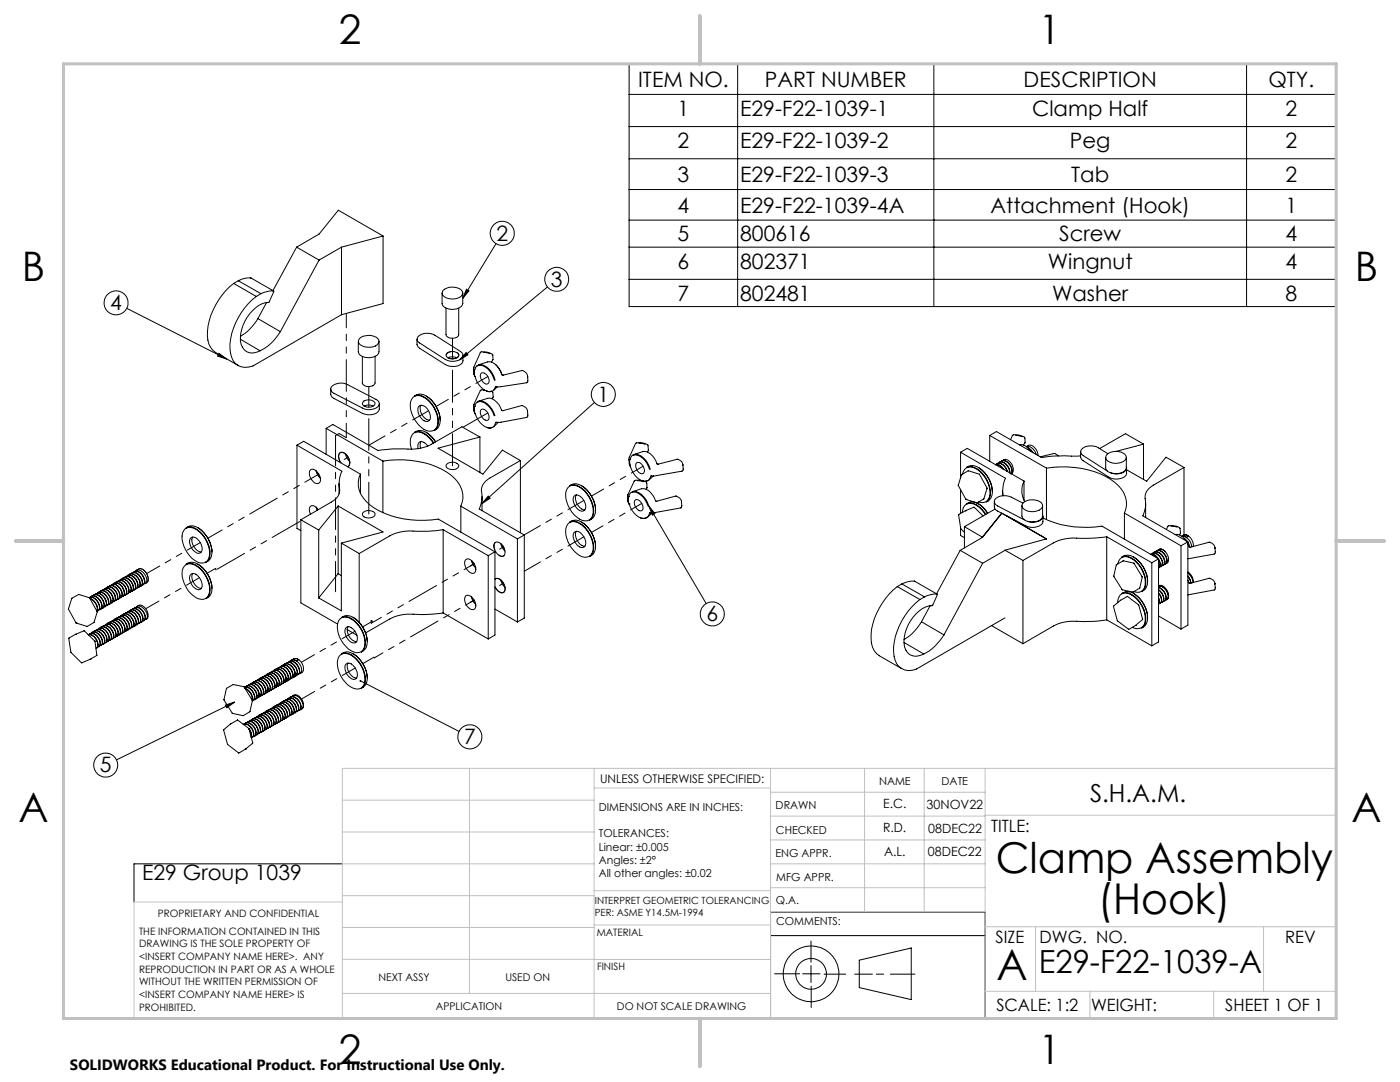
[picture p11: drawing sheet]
<svg xmlns="http://www.w3.org/2000/svg" width="279mm" height="216mm" viewBox="0 0 279 216" stroke-linecap="round" stroke-linejoin="round" font-family="sans-serif">
<g fill="none" stroke="#000" stroke-width=".2">
<path d="M125.6 12.7h141.1v48.5h-141.1zM125.6 18.8h141.1M147.2 12.7v48.5M186.4 12.7v48.5M248.8 12.7v48.5M125.6 25.3h141.1M125.6 31.7h141.1M125.6 37.8h141.1M46.6 56.6a13.9 13.9 0 0 0-5.2 10.4 3.9 3.9 0 0 0 1.6 3.3l4.5 2.6M46.6 56.6l4.6 2.6M47.6 56l4.5 2.6M47.6 56l-1 .6"/>
<path d="M50 55.5a5 5 0 0 0-2.4 .5M50 55.5h.1M50.1 55.5l4.5 2.6M51.2 59.2a13.6 13.6 0 0 0-5.3 10.4 3.4 3.4 0 0 0 3 3.7l1.6-.3 17.7-10.2M52.1 58.6l1.2-.4a1.24 1.24 0 0 1 1.3-.1l-.9 2.2a4.9 4.9 0 0 0-3.9 2.3 7.5 7.5 0 0 0-1.7 6.1 2.39 2.39 0 0 0 3.8 1.3M52.1 58.6l-.9 .6M59.2 49.3l4.5 2.6M59.2 49.3l-4.7 8.7M63.7 51.9l-7.7 14.3M68.2 49.3l-4.5 2.6M68.2 49.3v13.5M76.4 47.1l-8.9-5.2-3.8 4.8-4.5 2.6"/>
<path d="M76.4 47.1l-8.2 2.2M76.4 47.1v13.5l-8.2 2.2M88.2 58.5v2a1.64 1.64 0 0 0 1.9 1.2 2 2 0 0 0 2.3-1.2v-2M88.4 58a2.83 2.83 0 0 1 3.9 .2 1.12 1.12 0 0 1-1.1 1.3 2.55 2.55 0 0 1-3-.9zM93.1 57.7l.5 .3-1.2 1.5zM99 48.6l-6.6 10.9M109.3 57.3l-17.5 14.5M125.6 43.9h141.1M125.6 49.3h141.1M125.6 55.7h141.1M25.3 61.5l20 10.1M43.7 70.5l1.6 1.1-1.9-.6z"/>
<path d="M48 67.7l3.9 2.3M51.5 63.6l-1.9 2.3-1.6 1.2M51.5 63.6l4.5 2.6M53.2 60.4l-1.7 3.2M56 66.2a9.5 9.5 0 0 1-4.1 3.8M66 77.6v1.1l.3 .6 6 3.2a2.83 2.83 0 0 0 3.3-.5l.1-1.4M66.1 77.3a2.8 2.8 0 0 1 3.3-.5l5.6 2.9a.9 .9 0 0 1 .7 .9 .9 .9 0 0 1-.7 .9 2.97 2.97 0 0 1-2.7-.1l-5.6-2.9a.94 .94 0 0 1-.6-1.2zM71.5 68.1v2.1a2.21 2.21 0 0 0 2.9 1.1 1.31 1.31 0 0 0 1.2-1.1v-2.1M71.7 67.6a2.79 2.79 0 0 1 3.9 .2 1.42 1.42 0 0 1-1.7 1.5 2.13 2.13 0 0 1-2.4-1.1zM72.3 71.1v5.3a1.46 1.46 0 0 0 2.6 0v-5.3M82.3 79.4a1.99 1.99 0 0 1 2.9 .3 5.7 5.7 0 0 1 2 5.5 1.85 1.85 0 0 1-3.1 .1 5.5 5.5 0 0 1-2-5.5zM82.7 79a2.2 2.2 0 0 1 2.9 .4 5.6 5.6 0 0 1 2 5.6l-.2 .4-.7 .5a2.66 2.66 0 0 0 .6-3.2 5.3 5.3 0 0 0-3.7-3.9z"/>
<path d="M83.2 67.7v1l.2 .5 5.5 3.5a2.56 2.56 0 0 0 3.5-.6v-1.2M83.4 67.2a2.81 2.81 0 0 1 3.4-.3l5.1 3.2a.94 .94 0 0 1 .5 1.1 .94 .94 0 0 1-.9 .7 3.1 3.1 0 0 1-2.6-.2l-5.2-3.3a.8 .8 0 0 1-.3-1.2zM85.1 79a6 6 0 0 1 2.7 4.9M89 61.5v5.3a1.48 1.48 0 0 0 2.5 0v-5.3M89.2 70.5a1.68 1.68 0 0 1 2.3 .2 1.18 1.18 0 0 1-1.6 .9 .83 .83 0 0 1-.9-.8zM89.4 71.4a2.1 2.1 0 0 1 1.8 0M93 70.3l.4 .5-1.6 1zM94.5 73.6l.2 1.2M94.7 74.8v-1a1.32 1.32 0 0 1 2.3-.7 4.5 4.5 0 0 1 1.8 2.7M94.7 74.8l.1 .3M94.7 74v.8M94.7 74.8h.1"/>
<path d="M94.8 75.1h.1M94.8 75.1a4.1 4.1 0 0 0 2.7 3l.6-.1M95.1 73.2a1.64 1.64 0 0 1 2.3 .4 5 5 0 0 1 1.3 2.3M95.5 72.8l1.8-.6a2.32 2.32 0 0 1 2.3 1.4l.6 1.2M96 74.6a1.02 1.02 0 0 1 1.5 .8 .78 .78 0 0 1-.5 1.3 1.77 1.77 0 0 1-1-2.1zM96.5 77.9h.3M96.5 70.3l1.3 .3M96.6 77.8l-.8 .1-1.2 2.8-.1 .4 .2 1.1M98.1 78.1l.3 .2v1l-.2 .3M98.1 72.2l.3-.4-.1-1a2.86 2.86 0 0 0-2.3-.6l-1.4 3 .1 1.6M98.8 72.7h.1a4.3 4.3 0 0 1 1.3 2M98.8 77.2a1.19 1.19 0 0 1-1.7 .8"/>
<path d="M99.3 77.2l-.8 .7M100.2 74.7l.2 .2M100.2 74.7h.1M100.4 74.9l3.8-1a1.42 1.42 0 0 1 1.1 1.2M105.3 76.2l-.2 .2-5.1 .8h-1M105.3 75.1v.2M105.3 75.1v1M59.3 88.8l8.9 5.2a7.9 7.9 0 0 0-.4 4.2l-.3 .8-1 .9-6.5 3.8M59.3 88.8l1.3-.7 11.3 6.5M59.3 88.8v16.6l.7 .5M61.9 93.8a1.38 1.38 0 0 1 1.8 1 1.2 1.2 0 0 1-.2 1.7 1.97 1.97 0 0 1-1.8-2.1zM63.1 93.9l.2 .6 .6 .9"/>
<path d="M65.1 85.5l1.3-.8 9 5.2a38.5 38.5 0 0 1 7.3-.3l1.8-.3 1.1-.4 6.6-3.7 3.6 2M65.1 85.5l11.3 6.5M65.1 85.5v5.2M67.7 96.5v2M68 92.4a1.36 1.36 0 0 1 0-2.1 1.95 1.95 0 0 1 1.6 2.7l-.2 .1M68.9 90.6l.5 1 .4 .4M71.9 94.6a5 5 0 0 0 1.9 6.2 18 18 0 0 0 13.7 2.8l11.3 6.5M71.9 94.6v3.8M72.6 80a1.59 1.59 0 0 1 2.3 .5 1.47 1.47 0 0 1-2.6 0zM72.7 81a1.96 1.96 0 0 1 1.8 0M76.4 92a19.5 19.5 0 0 1 12.7 2.2 5.6 5.6 0 0 1 3.2 6l-.3 .8M76.4 92v10.3"/>
<path d="M83.5 81.1a1.01 1.01 0 0 1 1.7 .4 2 2 0 0 1 .4 2.5 1.51 1.51 0 0 1-2-1.2 1.98 1.98 0 0 1-.1-1.7zM84 80.9a2.34 2.34 0 0 0 1.7 3M84 88.1l-.1 .6 .1 .7M85.1 86.3a2.07 2.07 0 0 0-2.4 0 2.66 2.66 0 0 1 3.1 1l.8 1.1M85.1 86.3a5.4 5.4 0 0 1 1.8 1.9l-.8-1.1zM85.4 89l-.1-.1a1.42 1.42 0 0 0-1.7-.6l-.2 .6v.6M86.5 88.4a4 4 0 0 0-3.4-2.2 2.02 2.02 0 0 0-1.2 2.6l.2 .8M89.3 92.5a1.63 1.63 0 0 1 2.3 .4 1.46 1.46 0 0 1-2.6 .1zM94.5 81.1l.2 1.1M94.7 81.2a1.39 1.39 0 0 1 2.1-.9 4.9 4.9 0 0 1 2 2.6M94.7 81.4v.8M94.7 82.2l.1 .3"/>
<path d="M94.7 81.2v1M94.8 82.5a4 4 0 0 0 2.8 2.9l.6-.2M94.8 82.5h.1M94.9 81l-.1 .1M95.3 80.3a2.05 2.05 0 0 1 2.4 .9l.9 1.8M95.5 80l1.8-.5a2.92 2.92 0 0 1 2.8 2.3l.3 .2 3.7-1.1a1.32 1.32 0 0 1 1.2 1.1M95.8 87.2l-8.4 2.2 9 5.2 3.9-4.8 3.6 2.1M95.8 87.2v7.1M96.1 81.7a1.46 1.46 0 0 1 1.3 2.2 1.46 1.46 0 0 1-1.3-2.2zM96.2 99.1v2.8M97.4 99l.4 .4-1.6 1.1zM98.9 84.3a1.17 1.17 0 0 1-1.8 1"/>
<path d="M99 84.3h.1M99 84.2v.1M99.4 84.3l-.9 .9M103.9 91.9l-6.1 3.5a2.87 2.87 0 0 0-1.6 3.6v.8l-.6 1.8 9 5.2M103.9 91.9v14.4M105.3 82v.2M105.3 82v1M105.3 83.1l-.2 .2-5.1 .9-1 .1M113.3 97.3a1.99 1.99 0 0 1 2.9 .3 5.5 5.5 0 0 1 2 5.5 1.63 1.63 0 0 1-2.6 .5 5.6 5.6 0 0 1-2.5-5.9zM113.7 96.9a2.16 2.16 0 0 1 2.9 .4 5.5 5.5 0 0 1 2 5.6l-.2 .4-.7 .5a2.69 2.69 0 0 0 .6-3.2 5.3 5.3 0 0 0-3.7-3.9zM114.5 99a1.29 1.29 0 0 1 2 .8 1.79 1.79 0 0 1 .1 2 1.51 1.51 0 0 1-1.9-1.1 1.7 1.7 0 0 1-.2-1.7zM115 98.7a2.31 2.31 0 0 0 1.7 3"/>
<path d="M116.1 96.9a6.1 6.1 0 0 1 2.8 4.8M118.6 80.3l-22.4 20.2M125.2 99.1l.2 1.1M125.4 99.3v-.1a1.36 1.36 0 0 1 2.2-.8 4.9 4.9 0 0 1 1.9 2.6M125.4 99.4v.9M125.4 99.2v1.1M125.5 91.7l.2 1.1M125.6 99.1h-.1M125.6 91.9l.1 .9M125.6 92l.1 .8M125.7 92v.8M125.7 92.8h.1"/>
<path d="M125.7 92.8l.1 .2a4.3 4.3 0 0 0 2.8 3l.6-.1M125.8 91.7l-.2 .3M125.8 91.7a1.26 1.26 0 0 1 .8-1 1.26 1.26 0 0 1 1.3 .2 4.6 4.6 0 0 1 1.9 2.7M125.9 91.7h-.1M126 98.3a1.64 1.64 0 0 1 2 .5 4.9 4.9 0 0 1 1.4 2.2M126.3 98.1l1.8-.6a2.58 2.58 0 0 1 2.5 1.8l.2 .6 .3 .1 3.8-1a1.34 1.34 0 0 1 1.1 1M126.4 90.9a2.19 2.19 0 0 1 2.3 1l.9 1.8M126.5 90.7l1.8-.6a2.94 2.94 0 0 1 2.8 2.4l.2 .1 3.9-1a1.54 1.54 0 0 1 1.1 1.1M126.8 99.7a1.44 1.44 0 0 1 1.3 2.2 1.44 1.44 0 0 1-1.5-1.7zM126.9 92.5a.62 .62 0 0 1 1.1 0 1.37 1.37 0 0 1 .3 2 1.5 1.5 0 0 1-1.4-2zM127.2 95.9l1.2 .2M127.5 88.4l1.2 .3"/>
<path d="M128.4 96l-1.3-.2-.5 .2-1.4 3 .2 1.2M128.9 96.2l.3 1.1-.3 .3M129.2 90.2l.2-.3-.1-1.1a2.92 2.92 0 0 0-2.3-.4l-1.4 2.9v.6M129.9 95a1.18 1.18 0 0 1-1.8 .9M130 94.9h.1M130.4 95l-.9 .8M136.3 92.7v.2M136.3 92.7v1.1M136.3 93.8l-.2 .2-5.4 1-.7-.1M191.7 90.2l9 5.2a6 6 0 0 0-.5 3.5M191.7 90.2l1.3-.7 11.4 6.5M191.7 90.2v5.2"/>
<path d="M191.7 97.7v4.8M191.9 94.8l1.3-.9 2.3 .7 1.5 2.8-.6 2.2-1.4 .7-2.2-.7-1.6-2.7zM192.1 94.6a1.59 1.59 0 0 1 2.4-1.2 5.7 5.7 0 0 1 3 5.7 1.51 1.51 0 0 1-2.2 1.1M192.8 99.6h.1M192.9 93.3a2 2 0 0 1 2.5 .1 5.8 5.8 0 0 1 2.5 5.5 1.83 1.83 0 0 1-1 1.3 2.58 2.58 0 0 0 .6-3 5.5 5.5 0 0 0-3.5-4.1zM195.3 93.3a6 6 0 0 1 2.7 4.8M197.5 86.9l1.4-.8 9 5.2a38.5 38.5 0 0 1 7.2-.3l.6-.1M197.5 86.9l11.3 6.5M197.5 86.9v5.2M198.6 92.7a1.54 1.54 0 0 1 1.7 1M198.7 92.7a1.31 1.31 0 0 1 1.5 .9M198.8 92.7l.1-.2a1.81 1.81 0 0 1 2.1 1.6"/>
<path d="M199 92.5a1.79 1.79 0 0 1 2 1.6M199 92.5h.1M199.2 92.4l.2-.1a1.64 1.64 0 0 1 2 1.3l.1 .7M199.4 92.3a1.58 1.58 0 0 1 2 1.3l.1 .8M199.9 92a1.87 1.87 0 0 1 2.1 1.8v.5l-.3 .3M200.1 97.9v1M200.2 91.8a1.35 1.35 0 0 1 1.8 1.1 1.51 1.51 0 0 1 0 1.5l-.2 .1a1.94 1.94 0 0 0-1.6-2.6l-.5 .2M200.3 91.7h.1M200.6 91.7l-.4 .2M201.7 87.7l.4-.9a3.1 3.1 0 0 1 2.4 .4l.1 1.1-.3 .5M202 94.4h-.1M202.7 86.9l1.2 .2"/>
<path d="M203.5 88.8h.1M203.5 88.8a2.34 2.34 0 0 1 2.3 1.3M204.4 96a4.3 4.3 0 0 0 .1 4.1M204.4 96v3.8M204.8 89.1a1.62 1.62 0 0 1 2 1.4v.2M204.9 89.1a1.25 1.25 0 0 1 1.9 .6l.4 1.2M205 89.3l.8 .8M205.1 89.4l.6 .3 .5 .6M205.3 89.5l.8 .7M208.8 93.4a18.3 18.3 0 0 1 13.7 2.8 5 5 0 0 1 1.9 6.2M208.8 93.4v10.3M211.2 91l-.8-.5-2.8 .7"/>
<path d="M215.7 90.1v1.1l.2 .5 5.4 3.5a2.96 2.96 0 0 0 3.4-.3l.1-.3v-1.2M220.7 91.3v2a1.59 1.59 0 0 0 1.8 1.2 1.93 1.93 0 0 0 2.3-1.2v-2M220.8 90.8a2.74 2.74 0 0 1 3.9 .2 1.08 1.08 0 0 1-1.1 1.3 2.47 2.47 0 0 1-2.9-.9zM221.1 90.5a4.6 4.6 0 0 0-3.4-1.5 1.61 1.61 0 0 0-2 1.3l.5 .6 4.8 3.1M224.8 93.1a1.21 1.21 0 0 1-1.4 1.4l-.6 .1-1.1-.3M228.2 88.6l-3.6-2.1-5.1 3M228.2 88.6l-5.4 1.5M228.2 88.6v7.1M236.3 93.3l-6.1 3.5a2.87 2.87 0 0 0-1.6 3.6v.8l-.5 1.7 9 5.2M236.3 93.3l-3.6-2.1-3.9 4.8-4-2.3M236.3 93.3v13.5M14.3 119.4h.1"/>
<path d="M14.3 119.4l-.6 2.1 1.5 2.8M17.9 119.3l-2.2-.7-1.4 .8M17.9 119.3h.1M17.9 119.3l1.5 2.8-.6 2.1-1.4 .8-2.2-.7M18 119.4a2.08 2.08 0 0 1 1.3 2.5 2.09 2.09 0 0 0-1.3-2.4M18.1 119.2l.1-.2a1.68 1.68 0 0 1 2 1.3l.1 1-.2 .3h-.3M18.2 119a1.58 1.58 0 0 1 2 1.3 .97 .97 0 0 1-.1 1.3h-.1M18.5 118.9l.2-.2a1.89 1.89 0 0 1 2 2.3l-.2 .3-.3 .1M18.7 118.7h.1M18.8 118.7a1.86 1.86 0 0 1 2 2.3l-.3 .4M19 118.6l.1-.1a1.91 1.91 0 0 1 2.1 2.3l-.5 .3M19.2 118.5a1.8 1.8 0 0 1 1.8 2.5v.1"/>
<path d="M19.4 118.4l.2-.2a1.67 1.67 0 0 1 2 1.4v.9l-.2 .3-.2 .1M19.6 118.2a1.58 1.58 0 0 1 2 1.3l.1 1-.3 .3M19.9 118.1l.1-.1a1.89 1.89 0 0 1 2.1 2.3l-.2 .2-.3 .1M20.1 117.9a1.86 1.86 0 0 1 2 2.4l-.3 .3M20.1 117.9h-.1M20.3 117.9l.2-.2a1.88 1.88 0 0 1 1.8 2.6l-.3 .1M20.5 117.7a1.78 1.78 0 0 1 1.7 .7 1.78 1.78 0 0 1 .2 1.9h-.1M20.8 117.6l.1-.2a1.64 1.64 0 0 1 2 1.4l.1 1-.2 .3h-.3M20.9 117.4a1.63 1.63 0 0 1 2.1 1.3v1l-.2 .4M21.2 117.3l.2-.1a1.87 1.87 0 0 1 2.1 1.9l-.1 .4-.4 .3M21.4 117.2a1.87 1.87 0 0 1 2.1 1.8v.5l-.3 .2M21.4 117.1v.1"/>
<path d="M21.7 117.1l.1-.2a1.64 1.64 0 0 1 2 1.4l.1 .9-.2 .3-.3 .1M21.8 116.9a1.78 1.78 0 0 1 1.8 .7 1.78 1.78 0 0 1 .1 1.9h-.1M22.1 116.8l.2-.1a1.36 1.36 0 0 1 1.7 .8 1.4 1.4 0 0 1 .1 1.8h-.3M22.3 116.7v-.1a1.67 1.67 0 0 1 2 1.4l.1 1-.3 .3M22.6 116.6l.1-.2a1.86 1.86 0 0 1 2.1 2.3l-.5 .4M22.8 116.4a1.87 1.87 0 0 1 2.1 1.9l-.1 .4-.2 .3M22.8 116.3l-.1 .1M23 116.3l.1-.2a1.68 1.68 0 0 1 2.1 1.4v1l-.2 .2-.3 .1M23.2 116.1a1.8 1.8 0 0 1 1.9 2.6h-.1M23.2 119.8h.1M23.5 116l.1-.1a1.9 1.9 0 0 1 2.1 2.3l-.2 .3h-.3M23.7 115.9h-.1"/>
<path d="M23.7 115.9a1.62 1.62 0 0 1 1.9 1.3l.1 1-.3 .3M23.9 115.8l.2-.2a1.86 1.86 0 0 1 2 2.3l-.5 .4M24.1 115.6a1.87 1.87 0 0 1 2.1 1.9v.4l-.3 .4M24.1 115.6h.1M24.4 115.5l.1-.1a1.67 1.67 0 0 1 2 1.3l.1 1-.2 .3h-.3M24.5 115.4a1.58 1.58 0 0 1 2 1.3l.1 1-.2 .3M24.6 119h.1M24.8 115.3l.1-.2a1.9 1.9 0 0 1 2.1 2.3l-.5 .4M25 115.1a1 1 0 0 1 1.3 .3 1.92 1.92 0 0 1 .6 2.3h-.1M25.3 115l.1-.1a1.86 1.86 0 0 1 2 2.3l-.1 .2-.3 .1M25.4 114.8a1.78 1.78 0 0 1 1.8 .7 1.78 1.78 0 0 1 .1 1.9M25.7 114.8l.2-.2a1.64 1.64 0 0 1 1.9 1.3l.1 1-.2 .3h-.3"/>
<path d="M25.9 114.6a1.63 1.63 0 0 1 2 1.3l.1 1-.3 .3M26.2 114.5l.1-.2a1.87 1.87 0 0 1 2.1 1.9v.5l-.5 .3M26.3 114.3a1 1 0 0 1 1.4 .3 2.36 2.36 0 0 1 .7 2l-.2 .3M26.6 114.2l.1-.1a1.89 1.89 0 0 1 2.1 2.3l-.2 .3h-.3M26.8 114.1a1.78 1.78 0 0 1 1.7 .7 1.78 1.78 0 0 1 .1 1.8v.1M27.1 114l.1-.2a1.64 1.64 0 0 1 2 1.3l.1 .6-.1 .4-.1 .3-.3 .1M27.2 113.8h.1a1.25 1.25 0 0 1 1.9 .6 1.31 1.31 0 0 1-.2 2M27.2 117.4h.1M36.8 113a1.99 1.99 0 0 1 2.8 .2 5.5 5.5 0 0 1 2 5.5 1.63 1.63 0 0 1-2.5 .5 5.6 5.6 0 0 1-2.6-5.9zM36.9 105.6a2.29 2.29 0 0 1 2.9 .6 5.6 5.6 0 0 1 1.9 5 1.63 1.63 0 0 1-1.2 1.2 1.63 1.63 0 0 1-1.6-.6 6 6 0 0 1-2.5-5.4zM37.1 112.6a2.16 2.16 0 0 1 2.9 .4 5.5 5.5 0 0 1 2.1 5.5l-.3 .5-.7 .5a2.69 2.69 0 0 0 .6-3.2 5.3 5.3 0 0 0-3.6-3.9zM37.1 105.3a1.93 1.93 0 0 1 2.6 .1 5.9 5.9 0 0 1 2.5 5.6 1.66 1.66 0 0 1-1.1 1.2 2.42 2.42 0 0 0 .7-2.9 5.7 5.7 0 0 0-3.6-4.1l-.5-.1z"/>
<path d="M38.1 114.6a1.51 1.51 0 0 1 2 1.1 1.47 1.47 0 0 1-.2 1.9 2.03 2.03 0 0 1-2-1.9l-.1-.5zM38.1 107.3a1.51 1.51 0 0 1 2 1.1 1.47 1.47 0 0 1-.2 1.9 2.03 2.03 0 0 1-2-1.9l-.1-.5zM38.5 114.4a2.36 2.36 0 0 0 1.7 3M38.5 107.2a2.34 2.34 0 0 0 1.7 2.9M39.5 105.3a6.2 6.2 0 0 1 2.8 4.8M39.5 112.6a6.1 6.1 0 0 1 2.8 4.8M60 103.7l3.6 2.1M60 103.7v16.6l7.4 4.2M63.1 101.2l.2 .6M63.5 101.7a1.22 1.22 0 0 0-1.6-.7 1.49 1.49 0 0 0 0 1.6M63.6 105.8v13.5M67.5 101l8.9 5.2-8.3 2.2"/>
<path d="M67.5 101l-3.9 4.8M67.5 114.5l.6 .4M67.5 101v13.5M67.5 114.5l-3.9 4.8M68.1 108.4l3.6 2.1M68.1 108.4v13.5l-4.5-2.6M71.7 110.5v13.7M72.5 102.2a1.66 1.66 0 0 1 2.4 .4 1.4 1.4 0 0 1-2.2 .6l-.4-.5zM88.4 105.7a38.5 38.5 0 0 1-7.2 .3l-1.9 .3-1 .4-6.6 3.8M88.4 105.7l9 5.2M88.4 105.7v16.6M92 101l11.3 6.5"/>
<path d="M92 101v5.2M92.9 111.7a1.35 1.35 0 0 1 1.9 1 1.26 1.26 0 0 1-.3 1.7 1.98 1.98 0 0 1-1.6-2.7zM92.9 118.9a1.4 1.4 0 0 1 1.9 1.1 1.2 1.2 0 0 1-.3 1.6 1.95 1.95 0 0 1-1.6-2.7zM94.1 111.8l.2 .6 .6 .9M94.1 119.1l.4 1 .4 .4M97.4 110.9v16.6M98.8 115.6a1.36 1.36 0 0 1 1.8 1 1.2 1.2 0 0 1-.3 1.7 1.67 1.67 0 0 1-1.5-1.2M98.8 108.3a1.36 1.36 0 0 1 1.8 1.1 1.2 1.2 0 0 1-.3 1.6 1.98 1.98 0 0 1-1.5-2.7zM98.8 110.1l-1.4 .8M98.8 110.1v16.6l-1.4 .8M99.9 108.5l.5 1 .4 .4M99.9 115.7l.5 1 .4 .5"/>
<path d="M103.3 107.5v16.6M104.6 106.8l-1.3 .7M104.6 106.8v16.5l-1.3 .8M113.3 104.5a1.99 1.99 0 0 1 2.9 .3 5.6 5.6 0 0 1 2 5.5 1.68 1.68 0 0 1-2.6 .5 5.6 5.6 0 0 1-2.5-5.8zM113.7 104.2a2.2 2.2 0 0 1 2.9 .3 5.6 5.6 0 0 1 2 5.6l-.2 .5-.7 .5a2.73 2.73 0 0 0 .6-3.2 5.3 5.3 0 0 0-3.7-3.9zM114.5 106.3a.98 .98 0 0 1 1.7 .3 1.96 1.96 0 0 1 .4 2.5 1.51 1.51 0 0 1-1.9-1.1 1.7 1.7 0 0 1-.2-1.7zM115 106a2.34 2.34 0 0 0 1.7 3M116.1 104.2a6.1 6.1 0 0 1 2.8 4.8M125.4 100.3l.2 .3M125.4 100.2v.1M125.6 100.6a3.9 3.9 0 0 0 2.7 2.8l.6-.1M125.6 100.6h.1"/>
<path d="M129.5 101l1.2 1.5-.5 .3zM129.5 101l11.4 19.4M129.6 102.4a1.17 1.17 0 0 1-1.8 .9M129.7 102.3h.1M130.2 102.3l-1 .9M136 100v.2M136 100v1.1M136 101.1l-.1 .3-5.4 .9h-.8M179.1 117.1a13.7 13.7 0 0 0-5.3 10.4 3.9 3.9 0 0 0 1.7 3.3l4.5 2.6M179.1 117.1l4.5 2.5M180 116.5a4.2 4.2 0 0 1 2.6-.5l4.4 2.6M180 116.5l4.5 2.6"/>
<path d="M180 116.5l-.9 .6M183.6 119.6a13.6 13.6 0 0 0-5.3 10.5 3.4 3.4 0 0 0 3 3.7l1.6-.3 17.7-10.2M184.5 119.1l-.9 .5M186.9 118.5a4.9 4.9 0 0 0-2.4 .6M186.9 118.5h.1M187 118.5l.1 .1-1.1 2.3M191.6 109.8l4.5 2.6M191.6 109.8l-4.7 8.7M191.7 105.3v1.6l.8 .4M192.1 102.3a1.69 1.69 0 0 1 .8-1.7 1.69 1.69 0 0 1 1.9 .2 5.9 5.9 0 0 1 1.9 1.9M192.5 105.1l3.5 2.1M192.5 105.1v4.2"/>
<path d="M192.7 101.9l1.7-.7 1.8 1.7M192.7 101.9l-1.4 .8 .4 2.8 .8 .7M192.7 101.9h.1M195.3 100.5a5.1 5.1 0 0 1 1.8 1.9M196 107.2h.1M196.1 112.4l-7.7 14.3M197.1 102.4a4.1 4.1 0 0 0-3.4-2.2l-.8 .3a2.63 2.63 0 0 1 3 1.1l.8 1M198.4 100.1v1l.3 .6 6.1 3.3a2.89 2.89 0 0 0 3.3-.6v-1.4M198.5 101.6l-6 3.5M199.9 102.4l-3.9 4.8M199.9 102.4h.1M200.6 109.8l-4.5 2.6"/>
<path d="M200.6 109.8l3.6 2M200.9 102.9l8 4.6-8.3 2.3M203.9 100.9v2.1a2.18 2.18 0 0 0 3 1.1 1.39 1.39 0 0 0 1.2-1.1v-2.1M204.2 100.4a2.84 2.84 0 0 1 3.8 .2 1.46 1.46 0 0 1-1.7 1.5 2.09 2.09 0 0 1-2.3-1.1zM204.2 100.4a6 6 0 0 0-4-1.5 1.38 1.38 0 0 0-1.7 1.5l.6 .6 5.3 2.7M204.2 111.8v16.6M208.1 102.7a.88 .88 0 0 1-.7 1.2 3.4 3.4 0 0 1-2.3 .1M208.1 103.4a20.2 20.2 0 0 0 11.8 1.6l11.3 6.5M208.8 107.6l-8.8-5.2-3.9 4.8-4.5 2.6M220.9 107.1l-4.5 .3a10.6 10.6 0 0 0-6.2 .9l-6 3.5M220.9 107.1l9 5.2M220.9 107.1v16.6"/>
<path d="M222.8 112.7l1.3-.8 2.2 .5 1.7 2.7-.5 2.3-1.4 .7-2.2-.4-1.6-2.7zM223.1 112.5a1.61 1.61 0 0 1 1-1.4 1.61 1.61 0 0 1 1.7 .3 5.7 5.7 0 0 1 2.6 5.9 1.5 1.5 0 0 1-2.1 .7M223.9 111.2a2.2 2.2 0 0 1 2.9 .3 5.6 5.6 0 0 1 2 5.6l-.2 .4-.7 .5a2.62 2.62 0 0 0 .6-3.1 5.3 5.3 0 0 0-3.7-3.9zM223.9 118.4a2.2 2.2 0 0 1 2.9 .4 5.6 5.6 0 0 1 2 5.6l-.2 .4-.7 .5a2.66 2.66 0 0 0 .6-3.2 5.3 5.3 0 0 0-3.7-3.8zM224.4 102.4l11.3 6.5M224.4 102.4v5.2M226.1 118.1h.1M226.3 111.2a6 6 0 0 1 2.7 4.8M226.3 118.4a6 6 0 0 1 2.7 4.8M228.6 100.5v2.8M229.7 110.6a1.52 1.52 0 0 1 1.4 .9M229.9 112.3v16.6"/>
<path d="M229.9 110.5l.1-.1a1.73 1.73 0 0 1 2 1.6v.5l-.3 .6M230.2 110.3a1.12 1.12 0 0 1 1.6 .4 1.86 1.86 0 0 1 .5 2l-.4 .2M230.4 110.1v.1M230.4 110.2a1.73 1.73 0 0 1 2 1.6l.1 .5-.1 .3-.2 .1M230.6 110.1a1.11 1.11 0 0 1 1.7 .4 1.81 1.81 0 0 1 .5 1.9l-.4 .2M230.8 109.9h.1a1.7 1.7 0 0 1 2 1.6 .86 .86 0 0 1-.3 1M231 111.4a1.58 1.58 0 0 0-1.3-.8 1.13 1.13 0 0 1 1.7 .4 1.47 1.47 0 0 1 .2 2.1h-.1M231.1 109.8a1.03 1.03 0 0 1 1.5 .3M231.1 109.8l.1-.1a1.36 1.36 0 0 1 1.8 1.1 1.2 1.2 0 0 1-.2 1.6h-.2M231.2 111.6a1.43 1.43 0 0 1 .1 1.7h-.1a1.14 1.14 0 0 0 0-1.6M231.2 117.7a1.82 1.82 0 0 1 .8 2.5h-.3M231.2 118.4a1.68 1.68 0 0 1 .4 2l-.3 .1"/>
<path d="M231.2 119.4l.2 .5-.2 .6M231.2 117.7a2.38 2.38 0 0 1 1.1 2.1l-.3 .3M231.2 118.3a1.42 1.42 0 0 1 .4 2.1M231.2 119.3a1.06 1.06 0 0 1 0 1.2M231.2 111.5l-1.3 .8M231.2 111.5v16.6l-1.3 .8M231.3 116.9a1.43 1.43 0 0 1 1.7 1.1 1.07 1.07 0 0 1-.2 1.7h-.1M231.3 109.6l-.1 .1M231.5 116.8l-.1 .1M231.6 112.6l-.2 .2M231.8 109.6h-.4M232 112.3l-.2 .3"/>
<path d="M232.2 112.8h.1M232.4 119.9h.1a.97 .97 0 0 0 .1-1.3 1.92 1.92 0 0 0-1.4-1.3 2.19 2.19 0 0 1 1.5 2.3l-.3 .3h-.2M232.5 112l-.2 .3M232.8 105.7l.3-.7a3.3 3.3 0 0 1 2.3 .3l.2 1.1-.2 .3M232.8 112.3h.1M232.9 111.8l-.2 .2M232.9 119.6a1.88 1.88 0 0 0-1.4-2.7l-.3 .1a1.99 1.99 0 0 1 1.9 2.3l-.2 .3-.3 .1M233.7 105l1.2 .2M234.5 106.7a2.15 2.15 0 0 1 2.2 1.3M235.7 108.9v16.6M235.8 107.1a1.73 1.73 0 0 1 2 1.6v.4M236 107l.3-.2 .9 .2"/>
<path d="M236.2 106.8a.86 .86 0 0 1 1 .2M236.3 107.4l.7 .7M236.5 107.6l.4 .4M237.1 108.5l.2 .6M237.1 108.3l.2 .8M237.1 108.2l.3 1M237.1 114.4a2.42 2.42 0 0 1 1 1.9M237.1 115l.4 .8 .1 .6M237.1 114.1l.2 .2a2.46 2.46 0 0 1 .9 1.9M237.1 114.9a2.1 2.1 0 0 1 .6 1.5M237.1 115.7l.2 .6M237.1 108.1l-1.4 .8"/>
<path d="M237.1 108.1v16.6l-1.4 .8M237.2 107a2.49 2.49 0 0 1 1 2M237.2 107l-.4 .2-.4-.2-.6 .1M237.3 109v.1M237.3 116.3l.2 .1 3.8-1a1.1 1.1 0 0 1 1.2 1M237.3 116.3h.1M237.3 109.1l4.1-.9a1.4 1.4 0 0 1 1.1 1.1M242.5 109.3v.2M242.5 109.3v1M242.5 116.4l-.1 .2M242.5 116.4v1.1M242.5 110.4l-.1 .2-5.3 .9"/>
<path d="M242.5 117.5l-.1 .2-5.3 1M15.1 126.6l1.7-.7 2.1 2M15.1 126.6l-1.4 .8 .4 2.8 2.2 2.1 1.7-.7M15.1 126.6h.1M15.2 124.3h.1M17.7 126.6a.97 .97 0 0 1 1.5 .2 1.75 1.75 0 0 1 .5 2.3h-.2M17.9 126.4a1.77 1.77 0 0 1 1.7 .7 1.77 1.77 0 0 1 .2 1.9h-.1M18 131.6h.1M18.2 126.4l.1-.2a1.6 1.6 0 0 1 2 1.4l.1 1-.5 .2M18.3 126.2h.1a1.43 1.43 0 0 1 1.7 .8 1.3 1.3 0 0 1 .1 1.8M18.6 126.1a.97 .97 0 0 1 1.5 .2 1.75 1.75 0 0 1 .5 2.3h-.2M18.9 125.9a1.98 1.98 0 0 1 2 2.4l-.3 .3"/>
<path d="M18.9 125.9h-.1M18.9 128h.1M18.9 128l.4 2.8-1.3 .8M19.1 125.8a.97 .97 0 0 1 1.5 .2 1.71 1.71 0 0 1 .5 2.3h-.3M19.2 129.3h.1a1.32 1.32 0 0 0-.1-1.7 1.56 1.56 0 0 0-1.6-1 1.97 1.97 0 0 1 1.9 2.4l-.2 .3M19.3 125.7v-.1a1.93 1.93 0 0 1 2 2.4l-.2 .3M19.5 125.6l.2-.2a1.59 1.59 0 0 1 2 1.4v1l-.4 .3M19.6 121.8h.1a1.39 1.39 0 0 0-.2-1.8 1.4 1.4 0 0 0-1.7-.8 1.91 1.91 0 0 1 2 2.4l-.4 .3M19.7 125.4h.1a1.43 1.43 0 0 1 1.6 .8 1.3 1.3 0 0 1 .1 1.8M20 125.3a.97 .97 0 0 1 1.5 .2 1.79 1.79 0 0 1 .4 2.3h-.2M20.2 125.1a1.01 1.01 0 0 1 1.3 .4 1.77 1.77 0 0 1 .5 2.2l-.1 .1M20.2 125.1h-.1"/>
<path d="M20.4 125.1a.97 .97 0 0 1 1.5 .2 1.71 1.71 0 0 1 .5 2.2h-.2M20.6 124.9v-.1a1.93 1.93 0 0 1 2.1 2.4l-.3 .3M20.9 124.8l.2-.2a1.98 1.98 0 0 1 2 2.4l-.5 .3M21.1 124.6a1.6 1.6 0 0 1 2 1.4l.1 .5-.3 .7M21.3 124.5a.97 .97 0 0 1 1.5 .2 2.26 2.26 0 0 1 .7 2l-.4 .3M21.5 124.4a1.8 1.8 0 0 1 1.7 .7 1.8 1.8 0 0 1 .2 1.9h-.1M21.8 124.3a.98 .98 0 0 1 1.4 .2 1.71 1.71 0 0 1 .5 2.2l-.2 .1M21.9 124.1a1.88 1.88 0 0 1 2.1 2.3l-.3 .3M22.2 124l.2-.2a1.98 1.98 0 0 1 2 2.4l-.4 .3M22.4 123.9v-.1a1.6 1.6 0 0 1 2 1.4l.1 1-.3 .3M22.7 123.8a.97 .97 0 0 1 1.5 .2 1.75 1.75 0 0 1 .5 2.2l-.3 .1M22.8 123.6a1.78 1.78 0 0 1 1.8 .7 1.78 1.78 0 0 1 .1 1.9"/>
<path d="M22.9 127.2h.1M23.1 123.5l.2-.2a1.59 1.59 0 0 1 2 1.4v1l-.4 .3M23.3 123.3a1.88 1.88 0 0 1 2.1 2.4l-.3 .2M23.6 123.3l.1-.3a1.98 1.98 0 0 1 2.1 2.4l-.5 .3M23.7 123.1l.1-.1a1.98 1.98 0 0 1 2 2.4l-.3 .3M24 123a.97 .97 0 0 1 1.5 .2 1.75 1.75 0 0 1 .5 2.2l-.2 .1M24.2 122.8a1.83 1.83 0 0 1 1.9 2.6h-.1M24.5 122.7l.2-.1a1.59 1.59 0 0 1 1.9 1.4l.1 .5v.4l-.5 .3M24.6 122.6a1.29 1.29 0 0 1 1.8 .8 1.26 1.26 0 0 1 .1 1.8M24.9 122.5l.2-.2a1.94 1.94 0 0 1 2 2.4l-.4 .3M25.1 122.3l.1-.1a1.98 1.98 0 0 1 2 2.4l-.3 .3M25.4 122.2a.97 .97 0 0 1 1.4 .2 1.75 1.75 0 0 1 .5 2.3h-.2"/>
<path d="M25.5 122h.1a1.93 1.93 0 0 1 2 2.4l-.2 .2M25.8 122l.2-.2a1.43 1.43 0 0 1 1.7 .8 1.31 1.31 0 0 1 .1 1.8h-.2M26 121.8v-.1a1.6 1.6 0 0 1 2 1.5l.1 .9-.3 .3M26.3 121.7l.2-.2a1.98 1.98 0 0 1 2 2.4l-.5 .3M26.4 121.5h.1a1.98 1.98 0 0 1 2 2.4l-.2 .2M26.7 121.4a.98 .98 0 0 1 1.5 .2 1.75 1.75 0 0 1 .5 2.3h-.2M26.9 121.2a1.88 1.88 0 0 1 2.1 2.4l-.3 .3M27.2 121.2l.1-.2a1.43 1.43 0 0 1 1.7 .8 1.31 1.31 0 0 1 .1 1.8h-.2M27.3 121l.4-.2a1.9 1.9 0 0 1 1.8 2.6l-.4 .2M27.3 124.6h.1M27.9 124.4h-.1M45.2 137.3v.1"/>
<path d="M46.5 136.6h.1M46.5 136.6l-1.3 .7M46.6 136.6l2.1 .4 1.7 2.7-.5 2.3-1.4 .8-2.1-.5-1.7-2.6 .5-2.3M48.8 137.2h.1M48.8 137.2a1.73 1.73 0 0 1 2 1.5l.1 .6-.4 .5M48.8 137.2a1.95 1.95 0 0 1 1.9 2.5l-.4 .1M48.9 137.3a2.2 2.2 0 0 1 1.4 2.4M48.9 137.4a2.15 2.15 0 0 1 1.4 2.3M49 137.1a1.06 1.06 0 0 1 1.7 .4 1.47 1.47 0 0 1 .2 2.1h-.1M49.2 136.9h.1M49.2 136.9a1.8 1.8 0 0 1 2.1 2.1l-.3 .5M49.4 136.8a1.1 1.1 0 0 1 1.7 .4 1.81 1.81 0 0 1 .5 1.9l-.4 .2"/>
<path d="M49.7 136.6l-.1 .1M49.7 136.7a1.07 1.07 0 0 1 1.5 .5 1.5 1.5 0 0 1 .3 2M49.9 136.6a1.13 1.13 0 0 1 1.6 .3 1.86 1.86 0 0 1 .5 2l-.4 .2M50.1 136.4a1.82 1.82 0 0 1 2 2.5l-.2 .1M50.3 136.3a1.11 1.11 0 0 1 1.7 .4 1.47 1.47 0 0 1 .2 2.1h-.1M50.4 139.3l-.2 .3M50.6 136.1a1.73 1.73 0 0 1 2 1.6l.1 .5-.3 .5M50.6 136.1h-.1M50.8 136a.88 .88 0 0 1 1.2 0 2.21 2.21 0 0 1 .9 2.4l-.3 .1M50.8 139l-.1 .3M51 135.9h.1M51 135.9a1.07 1.07 0 0 1 1.5 .5 1.5 1.5 0 0 1 .3 2"/>
<path d="M51.2 135.8a1.12 1.12 0 0 1 1.7 .4 1.86 1.86 0 0 1 .5 1.9l-.4 .2M51.3 138.8l-.2 .2M51.5 135.6a1.83 1.83 0 0 1 2.1 2.1l-.4 .6M51.5 139.2l-.1 .1M51.5 135.6h-.1M51.7 135.5a1.11 1.11 0 0 1 1.6 .4 1.86 1.86 0 0 1 .5 2l-.4 .1M51.8 138.5l-.3 .3M51.9 135.4a1.11 1.11 0 0 1 1.5 .5 1.66 1.66 0 0 1 .3 2v.1M51.9 139h.1M51.9 135.3v.1M52.1 135.3a1.13 1.13 0 0 1 1.7 .3 1.76 1.76 0 0 1 .5 2l-.4 .2M52.2 138.3l-.2 .2"/>
<path d="M52.4 135.1h-.1M52.4 135.1a1.66 1.66 0 0 1 2 1.6v.5l-.2 .5M52.4 138.7h-.1M52.6 135a1.03 1.03 0 0 1 1.6 .4 1.86 1.86 0 0 1 .5 1.9l-.4 .2M52.6 138l-.1 .3M52.8 134.8h.1M52.8 134.8a1.73 1.73 0 0 1 2.1 1.6v.5l-.1 .4-.2 .1M52.8 138.5h.1M53 134.8v-.1a1.1 1.1 0 0 1 1.7 .4 1.81 1.81 0 0 1 .5 2l-.4 .1M53.1 137.7l-.2 .3M53.2 134.6h.1a1.11 1.11 0 0 1 1.5 .5 1.54 1.54 0 0 1 .3 2.1h-.1M53.5 134.5a1.13 1.13 0 0 1 1.6 .4 1.86 1.86 0 0 1 .5 1.9l-.4 .2"/>
<path d="M53.5 137.5l-.2 .3M53.7 134.3a1.73 1.73 0 0 1 2 1.6l.1 .5-.3 .5M53.9 134.2a1.13 1.13 0 0 1 1.7 .4 1.47 1.47 0 0 1 .2 2.1h-.1M54 137.2l-.2 .3M54.2 134l-.1 .1M54.2 134.1a1.73 1.73 0 0 1 2 1.5v.5l-.1 .4-.1 .1M54.2 137.7h-.1M54.4 134v-.1a1.1 1.1 0 0 1 1.6 .5 1.81 1.81 0 0 1 .5 1.9l-.4 .2M54.4 136.9l-.1 .3M54.6 133.8h.1M54.6 133.8a1.73 1.73 0 0 1 2.1 1.6l-.1 .9-.2 .1M54.6 137.4v.1"/>
<path d="M54.8 133.7a1.13 1.13 0 0 1 1.7 .4 1.86 1.86 0 0 1 .5 1.9l-.4 .2M54.9 136.7l-.2 .3M55 133.6l.1-.1a1.84 1.84 0 0 1 2 2.1l-.2 .5M55.3 133.5a1.13 1.13 0 0 1 1.6 .3 1.47 1.47 0 0 1 .2 2.2h-.1M55.3 136.5l-.2 .2M55.5 133.3a1.18 1.18 0 0 1 1.5 .5 1.86 1.86 0 0 1 .5 1.9l-.2 .2M55.5 136.9h.1M55.7 133.2a1.11 1.11 0 0 1 1.7 .4 1.88 1.88 0 0 1 .5 1.9l-.4 .2M55.8 136.2l-.2 .3M56 133h-.1M56 133a1.06 1.06 0 0 1 1.4 .6 1.54 1.54 0 0 1 .3 2M56 136.7h-.1"/>
<path d="M56.2 132.9a1.12 1.12 0 0 1 1.6 .4 1.86 1.86 0 0 1 .5 2l-.4 .1M56.2 135.9l-.1 .3M56.3 132.8h.1a1.84 1.84 0 0 1 2.1 2.1l-.3 .4M56.6 139.9a1.8 1.8 0 0 1 1.9 2.6h-.1M56.6 132.7a1.13 1.13 0 0 1 1.7 .4 1.86 1.86 0 0 1 .5 1.9l-.4 .2M56.7 135.7l-.2 .2M56.9 132.5a1.83 1.83 0 0 1 2 2.1l-.2 .5M56.9 136.1l-.1 .1M56.9 132.5h-.1M56.9 139.8l.1-.2a1.87 1.87 0 0 1 2.1 2.4l-.2 .2-.3 .1M57.1 139.6a1.67 1.67 0 0 1 2 1.3l.1 1-.3 .3M57.1 132.4a1.11 1.11 0 0 1 1.6 .4 1.47 1.47 0 0 1 .2 2.1h-.1"/>
<path d="M57.1 135.4l-.2 .3M57.3 132.2v.1M57.3 132.3a1.06 1.06 0 0 1 1.5 .5 1.54 1.54 0 0 1 .3 2M57.3 135.9h.1M57.4 139.5l.1-.1a1.86 1.86 0 0 1 2 2.3l-.4 .3M57.5 132.2a1.03 1.03 0 0 1 1.7 .3 1.86 1.86 0 0 1 .5 2l-.4 .2M57.6 139.3a1.87 1.87 0 0 1 2.1 1.9l-.1 .4-.3 .4M57.6 135.1l-.2 .3M57.6 139.3h-.1M57.7 132h.1M57.8 132a1.73 1.73 0 0 1 2 1.6v.5l-.3 .5M57.8 135.6h-.1"/>
<path d="M57.8 139.3l.1-.2a1.68 1.68 0 0 1 2 1.3l.1 1-.2 .3-.3 .1M58 139.1a1.8 1.8 0 0 1 1.9 2.6h-.1M58 131.9a1.12 1.12 0 0 1 1.6 .4 1.86 1.86 0 0 1 .5 1.9l-.4 .2M58 134.9l-.1 .2M58.2 135.4h.1M58.2 131.7h-.1M58.4 138.9l.3-.2a1.33 1.33 0 0 1 1.6 1 1.43 1.43 0 0 1-.1 1.8h-.3h.4a1.4 1.4 0 0 0-.2-1.8 1.24 1.24 0 0 0-1.9-.7M58.5 134.6l-.2 .3M58.6 131.5a.86 .86 0 0 1 1 .1M58.7 135.1h-.1M58.9 134.4l-.2 .2M59.1 134.8v.1"/>
<path d="M59.2 131.8l.1 .1M59.4 134.1l-.2 .3M59.6 131.6l-.9-.2-.3 .3M59.6 131.6a2.13 2.13 0 0 1 .9 2.4l-.5 .3M59.6 131.6l-.4 .3-.4-.2h-.6M67.8 123.6a2.03 2.03 0 0 1 2.8 .3 5.5 5.5 0 0 1 2 5.5 1.63 1.63 0 0 1-2.5 .5 5.4 5.4 0 0 1-2.6-5.9zM67.8 130.8a2.03 2.03 0 0 1 2.8 .3 5.5 5.5 0 0 1 2 5.5 1.63 1.63 0 0 1-2.5 .5 5.5 5.5 0 0 1-2.6-5.9zM68.2 123.2a2.2 2.2 0 0 1 2.8 .4 6 6 0 0 1 2.2 5.1 1.93 1.93 0 0 1-1.1 1.4 2.7 2.7 0 0 0 .6-3.2 5.3 5.3 0 0 0-3.7-3.9zM68.2 130.5a2.1 2.1 0 0 1 2.8 .3 6 6 0 0 1 2.2 5.1 1.79 1.79 0 0 1-1.1 1.4 2.62 2.62 0 0 0 .6-3.1 5.3 5.3 0 0 0-3.7-3.9zM69.1 125.2a1.54 1.54 0 0 1 1.9 1.1 1.19 1.19 0 0 1-.4 2 2.43 2.43 0 0 1-1.7-2.8zM69.1 132.5a1.47 1.47 0 0 1 1.9 1.1 1.19 1.19 0 0 1-.4 2 2.44 2.44 0 0 1-1.7-2.9zM69.3 125.6l1.9 1.2"/>
<path d="M69.5 125.1a2.31 2.31 0 0 0 1.7 3M69.5 132.3a2.29 2.29 0 0 0 1.7 3M70.6 123.2a6.1 6.1 0 0 1 2.7 4.8M70.6 130.5a6.1 6.1 0 0 1 2.7 4.8M71.9 135.9l19.7 10M88.4 122.3a34.8 34.8 0 0 1-7.2 .3l-1.9 .3-1 .4-5.3 3M88.4 122.3l9 5.2M98.8 121.5l4.5 2.6M180.4 128.2l4 2.3M183.9 124.1l-1.9 2.3-1.6 1.2M183.9 124.1l4.5 2.6M185.6 120.9l-1.7 3.2"/>
<path d="M186 120.9a6.4 6.4 0 0 0-5.1 4.5 4.4 4.4 0 0 0 .5 5.1 2.6 2.6 0 0 0 3 0M186 120.9h.1M188.4 126.7a9.6 9.6 0 0 1-4 3.8M197.9 124.8l6.3 3.6M220.9 123.7a51.9 51.9 0 0 1-7.9 .3l-1.8 .5-1 .4-6 3.5M220.9 123.7l9 5.2M222.3 120.9l1.3-1.1 1.4-.8 2.3 1.7 .7 2.9a9.5 9.5 0 0 1-2.8 2l-2.2-1.7zM223.1 120.3a1.67 1.67 0 0 1 .8-1.8 1.67 1.67 0 0 1 1.9 .2 5.6 5.6 0 0 1 2.6 5.9 1.62 1.62 0 0 1-2.4 .6M226.6 124.8h.1M231.2 122.9l4.5 2.6M231.6 120.4h-.1M232 120.1v.1"/>
<path d="M45 140.7l1.8-.6-1.5 1.1zM46 144.4h.1M46 144.4l-1.4 1.2 .8 3 2.2 1.6 1.4-.7M46.1 144.4l1.3-.7 2.3 1.7M46.8 140.1l-23.6 11.5M48.6 144.5h-.1a1.94 1.94 0 0 1 2.1 2.4l-.4 .3M48.6 144.5a1.85 1.85 0 0 1 2 2.3l-.2 .3M48.8 144.5l.2-.2a1.64 1.64 0 0 1 1.9 1.3l.2 .6-.1 .4-.2 .3h-.2M49 149.5h.1M49 144.3a1.67 1.67 0 0 1 2 1.3l.1 1-.3 .3M49.3 144.2l.1-.2a1.39 1.39 0 0 1 1.7 .9 1.39 1.39 0 0 1 .2 1.7l-.3 .1M49.4 144a1 1 0 0 1 1.4 .3 2.36 2.36 0 0 1 .7 2l-.2 .3"/>
<path d="M49.6 145.3a1.85 1.85 0 0 1 .5 1.8M49.7 145.4h.1M49.7 145.4l.7 2.9-1.4 1.2M49.7 145.5a1.96 1.96 0 0 1 .4 1.6M49.7 143.9l.1-.1a1.89 1.89 0 0 1 2.1 2.3l-.2 .3h-.3M49.9 143.8a1.8 1.8 0 0 1 1.9 2.5M50.2 143.7l.1-.2a1.64 1.64 0 0 1 2 1.4l.1 .9-.2 .3-.3 .1M50.3 143.5h.1a1.67 1.67 0 0 1 2 1.3v1l-.3 .3M50.4 147.1l-.1 .1M50.6 143.4l.2-.1a1.87 1.87 0 0 1 2 2.3l-.4 .3M50.8 143.3v-.1a1.87 1.87 0 0 1 2.1 1.9v.5l-.3 .3M50.9 146.9h-.1"/>
<path d="M51.1 143.2l.1-.2a1.87 1.87 0 0 1 2.1 1.9v.4l-.5 .4M51.2 143a1.8 1.8 0 0 1 1.9 2.6M51.5 142.9l.1-.2a1.64 1.64 0 0 1 2 1.4l.1 1-.2 .2-.3 .1M51.7 142.7a1.58 1.58 0 0 1 2 1.3 .97 .97 0 0 1-.1 1.3h-.1M51.7 146.4h.1M52 142.6l.1-.1a1.86 1.86 0 0 1 2.1 2.3l-.2 .3h-.3M52.1 142.5a1.04 1.04 0 0 1 1.3 .3 1.64 1.64 0 0 1 .6 2.3h-.1M52.4 142.4l.2-.2a1.86 1.86 0 0 1 2 2.3l-.4 .4M52.6 142.2a1.8 1.8 0 0 1 1.9 2.6h-.1M52.9 142.1l.1-.1a1.68 1.68 0 0 1 2 1.3l.1 1-.2 .3h-.3M53 142a1.58 1.58 0 0 1 2 1.3 .98 .98 0 0 1-.1 1.3M53.1 145.6h.1"/>
<path d="M53.3 141.9l.1-.2a1.89 1.89 0 0 1 2.1 2.3l-.2 .3-.3 .1M53.5 141.7a1.26 1.26 0 0 1 1.7 .8 1.45 1.45 0 0 1 .2 1.8h-.1M53.8 141.6l.1-.1a1.86 1.86 0 0 1 2.1 2.3l-.2 .2-.3 .1M53.9 141.4a1.8 1.8 0 0 1 1.9 2.6M54.2 141.4l.2-.2a1.67 1.67 0 0 1 1.9 1.3l.1 1-.2 .3h-.2M54.4 141.2a1.58 1.58 0 0 1 2 1.3l.1 1-.3 .3M54.7 141.1l.1-.2a1.89 1.89 0 0 1 2.1 2.3l-.2 .3-.3 .1M54.9 140.9a1.85 1.85 0 0 1 2 2.3l-.3 .3M54.9 140.9h-.1M55.1 140.8l.1-.1a1.94 1.94 0 0 1 2.1 2.3l-.2 .3h-.3M55.3 140.7a1.78 1.78 0 0 1 1.7 .7 1.78 1.78 0 0 1 .1 1.8v.1M55.6 140.6l.1-.2a1.64 1.64 0 0 1 2 1.3l.1 .6-.1 .4-.2 .3-.2 .1"/>
<path d="M55.7 140.4h.1a1.67 1.67 0 0 1 1.9 1.3l.1 1-.3 .3M55.8 144h-.1M56 140.3l.2-.1a1.87 1.87 0 0 1 2 1.8v.5l-.5 .3M56.2 140.1a1.8 1.8 0 0 1 1.9 2.6h-.1M56.5 140.1l.1-.2a1.64 1.64 0 0 1 2 1.3l.1 1-.2 .3-.3 .1M58 142.7v.1M68.3 172.4h-41.6v7.6M153.8 186.7h42.8M153.8 182h42.8v21.2h-42.8zM154.6 194.3h5M160.2 194.3h3.5M161.9 187.8v4.2"/>
<path d="M161.9 192.7v3.3M161.9 196.8v4.2M164.5 194.4h4.3M170.6 194.4h3.5M171.5 191.6l10.4-2.4v10.3l-10.4-2.4zM174.9 194.4h1.5M177.7 194.4h4.9"/>
<circle cx="100.2" cy="46.5" r="2.4"/>
<circle cx="111.1" cy="55.7" r="2.38"/>
<circle cx="23.2" cy="60.4" r="2.38"/>
<circle cx="120.4" cy="78.7" r="2.38"/>
<circle cx="142.1" cy="122.5" r="2.39"/>
<circle cx="21.1" cy="152.7" r="2.4"/>
<circle cx="93.8" cy="147" r="2.4"/>
<circle cx="161.9" cy="194.3" r="3.1"/>
<circle cx="161.9" cy="194.3" r="5.6"/>
</g>
<g fill="none" stroke="#000" stroke-width=".2" stroke-dasharray="6.3 1.3 1.3 1.3 1.3 1.3">
<path d="M90.3 67.5v4.1M90.3 71.6v-.7M63.1 93.9l.2 .6 .7 .9M67.7 86.5l-.7 .4M69.1 87.3l-1.4-.8M69.4 93.1l.4-.4v-.4M69.5 91.2l-.8 .5M69.8 92.3a2.1 2.1 0 0 0-1.8-2 1.36 1.36 0 0 0 0 2M73.6 81.2v-4.1M97.4 82.4l-5 2.9M27.7 113.5a1.87 1.87 0 0 1 1.8 2.4l-.2 .4M41.4 114.4l1.5-.9"/>
<path d="M42.9 113.5h.2M43.1 113.5v.2M63.1 101.2l.2 .6M63.6 119.3h.1M63.7 119.3h.1M63.7 119.3h-.1M94.7 119.7l-.8 .5M94.7 112.5l-.8 .4M95 113.3l-.7-.9-.2-.6M98.8 115.5a1.38 1.38 0 0 1 1.8 1.1 1.21 1.21 0 0 1-.2 1.7 1.59 1.59 0 0 1-1.6-1.2M100.5 116.4l-.8 .4M100.5 109.1l-.8 .5"/>
<path d="M72.4 125.1l1.9-1.1M72.4 132.4l2.2-1.3M74.1 123.8v.6M74.3 124l-.2-.2M74.6 131.1l.1 .1M74.7 131.2v.1M95 120.5l-.7-.8-.2-.6"/>
</g>
<path d="M98.6 108.9a.77 .77 0 0 1 .5-.8 .77 .77 0 0 1 .9 .4 1.92 1.92 0 0 1 .6 2.4 1.37 1.37 0 0 1-1.8-1.1l-.2-.9" fill="none" stroke="#000" stroke-width=".2" stroke-dasharray="6.3 1.3 1.3 1.3 1.3 1.3" stroke-dashoffset="5.5"/>
<path d="M89.4 71.4a1.72 1.72 0 0 0 2.1-.4 1.08 1.08 0 0 0-1.5-.9 .76 .76 0 0 0-.8 1.1l.2 .2" fill="none" stroke="#000" stroke-width=".2" stroke-dasharray="6.3 1.3 1.3 1.3 1.3 1.3" stroke-dashoffset="3.2"/>
<path d="M67 86.9v31.2" fill="none" stroke="#000" stroke-width=".2" stroke-dasharray="6.3 1.3 1.3 1.3 1.3 1.3" stroke-dashoffset=".3"/>
<path d="M69.1 62.5v24.8" fill="none" stroke="#000" stroke-width=".2" stroke-dasharray="6.3 1.3 1.3 1.3 1.3 1.3" stroke-dashoffset="3.5"/>
<path d="M43.1 113.7l16.9-9.8" fill="none" stroke="#000" stroke-width=".2" stroke-dasharray="6.3 1.3 1.3 1.3 1.3 1.3" stroke-dashoffset="-.3"/>
<path d="M29.3 114.4l10.7-6.1M29.1 121.4l10.7-6.1M60.1 132.1l10.8-6.1M60.2 139.5l10.7-6.2" fill="none" stroke="#000" stroke-width=".2" stroke-dasharray="6.3 1.3 1.3 1.3 1.3 1.3" stroke-dashoffset="3.3"/>
<path d="M41.5 107.4l22.2-12.8" fill="none" stroke="#000" stroke-width=".2" stroke-dasharray="6.3 1.3 1.3 1.3 1.3 1.3" stroke-dashoffset="3.1"/>
<path d="M97.4 75.1l-10.3 6M128.4 93l-10.3 6" fill="none" stroke="#000" stroke-width=".2" stroke-dasharray="6.3 1.3 1.3 1.3 1.3 1.3" stroke-dashoffset="3.6"/>
<path d="M85.5 82l-11.9 6.8M116.5 99.8l-11.9 6.9M116.5 107.1l-11.9 6.9" fill="none" stroke="#000" stroke-width=".2" stroke-dasharray="6.3 1.3 1.3 1.3 1.3 1.3" stroke-dashoffset="2.7"/>
<path d="M128.1 100.4l-10 5.8" fill="none" stroke="#000" stroke-width=".2" stroke-dasharray="6.3 1.3 1.3 1.3 1.3 1.3" stroke-dashoffset="3.7"/>
<path d="M74.7 131.3l20-11.6" fill="none" stroke="#000" stroke-width=".2" stroke-dasharray="6.3 1.3 1.3 1.3 1.3 1.3" stroke-dashoffset="4.3"/>
<path d="M74.1 124.4l20.6-11.9" fill="none" stroke="#000" stroke-width=".2" stroke-dasharray="6.3 1.3 1.3 1.3 1.3 1.3" stroke-dashoffset="4"/>
<path d="M90.3 73.1v20.6M90.3 93.7v-20.6M73.6 103.3v-20.5" fill="none" stroke="#000" stroke-width=".2" stroke-dasharray="6.3 1.3 1.3 1.3 1.3 1.3" stroke-dashoffset="-.8"/>
<g fill="none" stroke="#c0c0c0" stroke-width=".2">
<path d="M68.3 159.7h50.3M93.7 153.3v44.9M118.6 153.3v49.9M118.6 157.2h35.2M153.8 153.3v49.8M153.8 158.1h42.8M172.5 153.3v28.6M184.4 153.3v28.6M196.6 153.3v49.9M266.7 153.3h-198.4v49.9M68.3 178.7h50.3M68.3 172.4h50.3"/>
<path d="M68.3 166h50.3M68.3 180h-41.6v23.2M118.6 177.7h35M153.8 167.6h42.8M153.8 162.8h42.8M153.8 172.4h42.8M153.8 177.1h42.8M196.6 162.7h70.1M68.3 198.2h85.5M68.3 191.4l85.5 .1M68.3 185.1h50.3M118.6 184.6h35"/>
<path d="M153.6 181.9h43M196.6 197.8h70.1M196.6 184.9h70.1M206.7 184.9v12.9M217.5 197.8v5.4M242.2 197.8v5.4M252.2 184.9v12.9"/>
</g>
<path d="M139.7 3.2v9.5M3.1 107.9h9.6M266.7 107.9h9.5M139.7 203.2v9.6" fill="none" stroke="#c0c0c0" stroke-width=".7"/>
<path d="M12.7 12.7h254v190.5h-254z" fill="none" stroke="#c0c0c0" stroke-width=".6"/>
<path d="M45 140.7l1.8-.6-1.5 1.1zM129.5 101l1.2 1.5-.5 .3zM93.1 57.7l.5 .3-1.2 1.5zM93 70.3l.4 .5-1.6 1zM97.4 99l.4 .4-1.6 1.1zM43.7 70.5l1.6 1.1-1.9-.6zM71.8 135.7l.1 .2-.1-.1a.21 .21 0 0 0 .1 .3 .21 .21 0 0 0 .2-.2 .21 .21 0 0 0-.3-.2z" fill="#000"/>
<g font-size="8.5">
<text x="198.7" y="174.2">Clamp Assembly</text>
<text x="219.1" y="182.3">(Hook)</text>
<text x="198.9" y="195.5">A</text>
</g>
<g font-size="8.1">
<text x="67.6" y="8.9">2</text>
<text x="207.3" y="8.9">1</text>
<text x="4.4" y="56.1">B</text>
<text x="270.4" y="56.1">B</text>
<text x="3.7" y="164.1">A</text>
<text x="269.7" y="164.1">A</text>
<text x="67.6" y="212.4">2</text>
<text x="207.3" y="212.4">1</text>
</g>
<text font-size="6.3" x="207.3" y="194.1">E29-F22-1039-A</text>
<text font-size="4.9" x="217.6" y="160">S.H.A.M.</text>
<g font-size="4.2">
<text x="127.4" y="17.3">ITEM NO.</text>
<text x="152.7" y="17.3">PART NUMBER</text>
<text x="204.3" y="17.3">DESCRIPTION</text>
<text x="253.2" y="17.3">QTY.</text>
<text x="135.2" y="23.2">1</text>
<text x="147.7" y="23.2">E29-F22-1039-1</text>
<text x="206" y="23.2">Clamp Half</text>
<text x="256.6" y="23.2">2</text>
<text x="135.2" y="29.6">2</text>
<text x="147.7" y="29.6">E29-F22-1039-2</text>
<text x="213.5" y="29.6">Peg</text>
<text x="256.6" y="29.6">2</text>
<text x="135.2" y="36.3">3</text>
<text x="147.7" y="36.3">E29-F22-1039-3</text>
<text x="213.8" y="36.3">Tab</text>
<text x="256.6" y="36.3">2</text>
<text x="135.2" y="42.4">4</text>
<text x="147.7" y="42.4">E29-F22-1039-4A</text>
<text x="197.7" y="42.4">Attachment (Hook)</text>
<text x="256.6" y="42.4">1</text>
<text x="99.1" y="48">2</text>
<text x="135.2" y="48.2">5</text>
<text x="135.2" y="53.7">6</text>
<text x="147.7" y="48.2">800616</text>
<text x="147.7" y="53.7">802371</text>
<text x="209.1" y="53.7">Wingnut</text>
<text x="211.4" y="48.2">Screw</text>
<text x="256.6" y="48.2">4</text>
<text x="256.6" y="53.7">4</text>
<text x="110" y="57.2">3</text>
<text x="135.2" y="60">7</text>
<text x="147.7" y="60">802481</text>
<text x="210" y="60">Washer</text>
<text x="256.6" y="60">8</text>
<text x="22" y="61.9">4</text>
<text x="119.3" y="80.2">1</text>
<text x="141" y="124">6</text>
<text x="92.6" y="148.5">7</text>
<text x="19.9" y="154.1">5</text>
<text x="28.4" y="175.6">E29 Group 1039</text>
</g>
<g font-size="3.4">
<text x="197.8" y="166">TITLE:</text>
<text x="198.7" y="188.1">SIZE</text>
<text x="207.5" y="188.1">DWG. NO.</text>
<text x="256.5" y="188.2">REV</text>
<text x="198.8" y="201.7">SCALE: 1:2</text>
<text x="217.7" y="201.8">WEIGHT:</text>
<text x="244.5" y="201.7">SHEET 1 OF 1</text>
</g>
<text font-size="3" x="14" y="213.5">SOLIDWORKS Educational Product. For Instructional Use Only.</text>
<g font-size="2.5">
<text x="176.2" y="161.3">E.C.</text>
<text x="184.9" y="161.4">30NOV22</text>
<text x="176.2" y="166.1">R.D.</text>
<text x="185.3" y="166.2">08DEC22</text>
<text x="176.4" y="170.9">A.L.</text>
<text x="185.2" y="170.8">08DEC22</text>
</g>
<text font-size="2.4" x="119.8" y="156.2">UNLESS OTHERWISE SPECIFIED:</text>
<g font-size="2.2">
<text x="119.5" y="161.8">DIMENSIONS ARE IN INCHES:</text>
<text x="154.8" y="161.4">DRAWN</text>
<text x="175.4" y="156.6">NAME</text>
<text x="187.9" y="156.7">DATE</text>
<text x="119.5" y="167.1">TOLERANCES:</text>
<text x="154.9" y="166.3">CHECKED</text>
<text x="119.5" y="169.7">Linear: ±0.005</text>
<text x="119.5" y="172.4">Angles: ±2°</text>
<text x="154.8" y="171">ENG APPR.</text>
<text x="119.5" y="175">All other angles: ±0.02</text>
<text x="154.9" y="175.7">MFG APPR.</text>
<text x="154.9" y="180.4">Q.A.</text>
<text x="154.9" y="184.6">COMMENTS:</text>
</g>
<g font-size="2.1">
<text x="75.5" y="195.7">NEXT ASSY</text>
<text x="100.9" y="195.7">USED ON</text>
<text x="86.9" y="201.5">APPLICATION</text>
<text x="123.1" y="201.6">DO NOT SCALE DRAWING</text>
</g>
<g font-size="2">
<text x="31.5" y="182.9">PROPRIETARY AND CONFIDENTIAL</text>
<text x="118.7" y="180.3">INTERPRET GEOMETRIC TOLERANCING</text>
<text x="118.7" y="182.8">PER: ASME Y14.5M-1994</text>
<text x="27.8" y="186.5">THE INFORMATION CONTAINED IN THIS</text>
<text x="27.8" y="189">DRAWING IS THE SOLE PROPERTY OF</text>
<text x="27.8" y="191.6">&lt;INSERT COMPANY NAME HERE&gt;. ANY</text>
<text x="119.1" y="186.7">MATERIAL</text>
<text x="27.8" y="194.1">REPRODUCTION IN PART OR AS A WHOLE</text>
<text x="27.8" y="196.6">WITHOUT THE WRITTEN PERMISSION OF</text>
<text x="119.1" y="193.5">FINISH</text>
<text x="27.8" y="199.1">&lt;INSERT COMPANY NAME HERE&gt; IS</text>
<text x="27.8" y="201.7">PROHIBITED.</text>
</g>
</svg>
